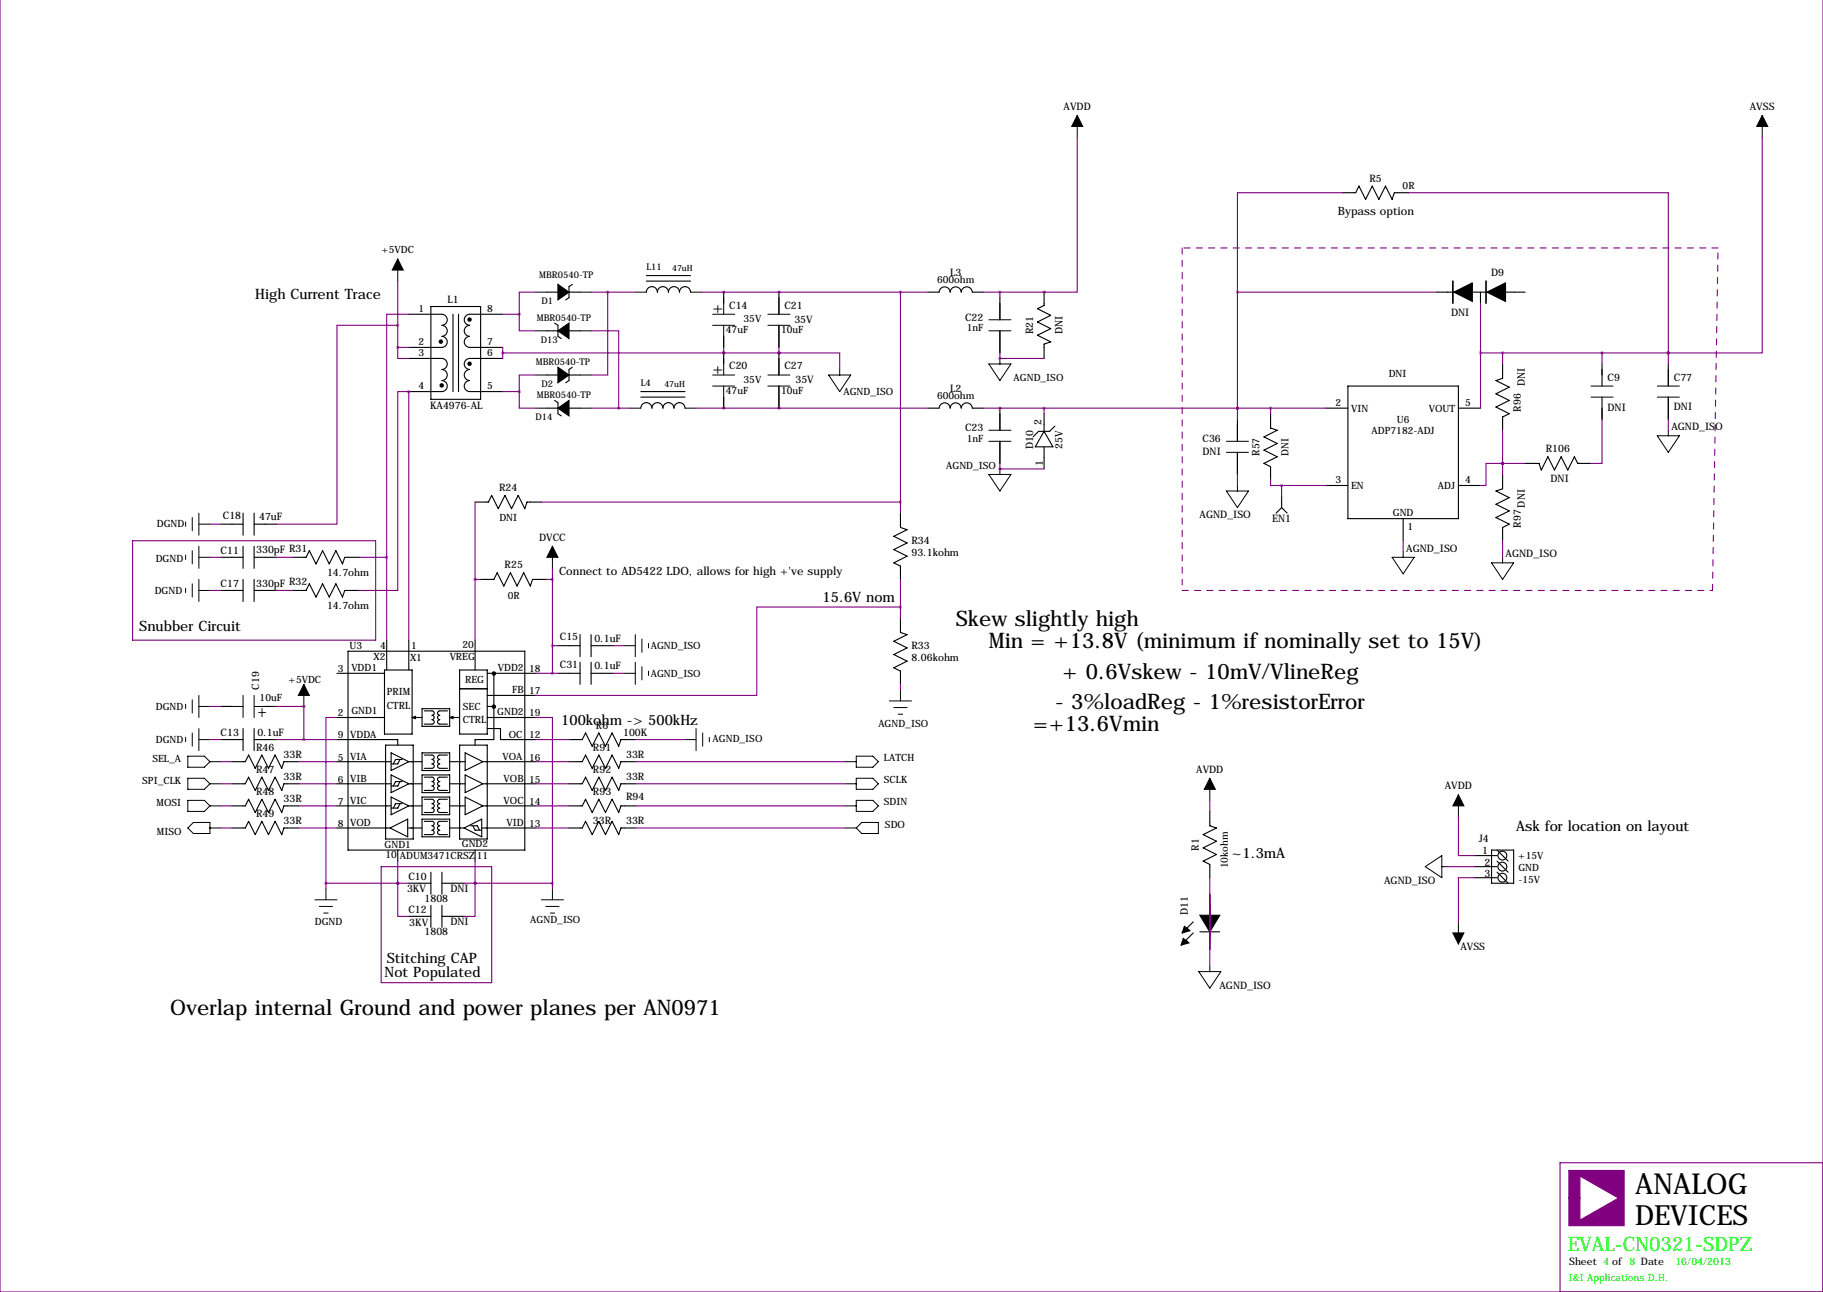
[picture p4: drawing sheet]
<svg xmlns="http://www.w3.org/2000/svg" width="419mm" height="297mm" viewBox="0 0 419 297" stroke-linecap="round" stroke-linejoin="round" font-family="sans-serif">
<g fill="none" stroke="#800080" stroke-width=".25">
<path d="M419.1 -.1v297.1h-419.1v-297.1M247.6 31.6v35.6h-7.6M405.1 31.6v49.5h-21.6M308.6 44.3h-24.1v22.9M323.8 44.3h59.7v36.8M91.4 79.9v2.5h2.6M91.4 74.8h-13.9v45.7h-14M91.4 64.6v15.3M91.4 79.9h2.6M94 72.2h-5.1v55.9M115.6 79.9v2.5M115.6 72.2h3.8"/>
<path d="M119.4 72.2v3.9h3.8M123.2 67.2h-3.8v5M135.9 76.1h6.3v17.7M135.9 67.2h10.1M139.7 67.2v19h-3.8M161.3 67.2h52.1M166.4 67.2h.1M166.4 79.9v1.2M179.1 67.2h.1M179.1 79.9v1.2M207 67.2v50.8M226.1 67.2h13.9"/>
<path d="M229.9 67.2v1.2M240 67.2h.1M284.5 67.2h45.7M284.5 67.2v29.2M340.4 69.7v24.1M94 90h.1M94 90h-2.6v45.7h-8.9M94 90v57.2M115.6 81.1h63.5M115.6 90h3.8M119.4 90v3.8h3.8M123.2 86.2h-3.8v3.8"/>
<path d="M135.9 93.8h8.9M160 93.8h53.4M166.4 81.1h.1M166.4 93.8h.1M179.1 81.1h.1M179.1 93.8h.1M179.1 81.1h13.9v3.8M226.1 93.8h78.7M229.9 93.8h.1M229.9 82.4h.1M229.9 81.1v1.3M229.9 82.4h10.1"/>
<path d="M240 93.8v1.3M284.5 93.8h.1M292.1 93.8v1.3M340.4 81.1h43.1M345.4 81.1v2.6M345.4 98.9v10.2M368.3 96.4v10.1h-2.5M368.3 81.1v2.6M383.5 81.1h.1M383.5 81.1v2.6M383.5 96.4v2.5M109.2 115.4v31.8"/>
<path d="M124.5 115.4h82.5M229.9 107.8h.1M229.9 106.5v1.3M229.9 107.8h10.1M284.5 109.1v2.5M292.1 110.3v1.3h2.5M294.6 111.6h10.2M294.6 111.6v2.6M345.4 106.5h-3.8v5.1h-1.2M345.4 106.5h.1M345.4 106.5h5.1M30.5 124.3h55.9v22.9h-55.9z"/>
<path d="M48.3 128.1h2.5M48.3 135.7h2.5M48.3 120.5h2.5M63.5 128.1h3.8M63.5 135.7h3.8M82.5 128.1h6.4M88.9 128.1v19.1M109.2 133.2h1.3M125.7 133.2h1.3M127 130.7v24.1M207 139.6h-33v20.3h-50.8M207 133.2v8.9"/>
<path d="M322.6 124.3v2.6M345.4 124.3v3.8M123.2 154.8h5.1M127 148.4h1.3M141 154.8h2.5M141 148.4h2.5M207 157.3v1.3M48.3 170h2.5M48.3 162.4h2.5M50.8 175.1h2.5M63.5 170h14M63.5 162.4h6.3"/>
<path d="M68.6 175.1h8.9M69.8 162.4h.1M69.8 162.4v7.6M77.5 165h-2.6v38.1M123.2 165h3.8v38.1M123.2 170h7.6M123.2 175.1h7.6M146 170h11.5M146 175.1h48.3M50.8 180.2h2.5M50.8 185.3h2.5M50.8 190.4h2.5"/>
<path d="M68.6 180.2h8.9M68.6 185.3h8.9M68.6 190.4h8.9M87.6 199.2h25.4v26.7h-25.4zM91.4 198v5.1M109.2 198v5.1M123.2 180.2h7.6M123.2 185.3h7.6M123.2 190.4h7.6M146 180.2h48.3M146 185.3h48.3M146 190.4h48.3"/>
<path d="M278.1 184v2.5M332.7 199.2h6.4M335.3 187.8v8.9h3.8M74.9 203.1v1.2M74.9 203.1h19.1M91.4 203.1h.1M91.4 203.1v7.6h2.6M106.7 203.1h20.3M109.2 203.1v7.6h-2.5M109.2 203.1h.1M127 203.1v1.2M278.1 201.8v20.3"/>
<path d="M339.1 201.8h-3.8v10.1M419.1 267.3h-60.5v29.7"/>
</g>
<path d="M360.7 269.1h12.7v12.7h-12.7v-6.4h2.5v5.1l8.9-5.1-8.9-5v5h-2.5z" fill="#800080" stroke="#800080" stroke-width=".25"/>
<path d="M271.8 57v77.5M395 57h-123.2M271.8 135.7h121.9M393.7 135.7l1.3-78.7" fill="none" stroke="#800080" stroke-width=".25" stroke-dasharray="1.4 1.4"/>
<g fill="none" stroke="#000" stroke-width=".25">
<path d="M308.6 44.3h3.1l.7-1.5 1.5 3 1.6-3 1.5 3 1.5-3 1.5 3 .5-1.5h3.3M94 72.2l7.6 .1a1.27 1.27 0 0 1 1.2 1.2 1.27 1.27 0 0 1-1.2 1.3 1.27 1.27 0 0 1 1.2 1.3 1.27 1.27 0 0 1-1.2 1.2 1.27 1.27 0 0 1 1.2 1.3 1.27 1.27 0 0 1-1.2 1.3h-7.6M99.1 70.5h11.4v21.3h-11.4zM104.1 72.2v17.8M105.4 72.2v17.8M115.6 72.2h-7.7a1.27 1.27 0 0 0-1.2 1.3 1.27 1.27 0 0 0 1.2 1.3 1.27 1.27 0 0 0-1.2 1.3 1.27 1.27 0 0 0 1.2 1.2 1.27 1.27 0 0 0-1.2 1.3 1.27 1.27 0 0 0 1.2 1.3h7.7M125.7 67.2h2.6M125.7 76.1h2.6M127.5 74.3l.8 .5v2.5l.7 .5M130.8 67.2h2.5M130.8 76.1h2.5M131.6 65.4l-.8 .5v2.5l-.8 .5"/>
<path d="M148.6 67.2a1.27 1.27 0 0 1 1.3-1.3 1.27 1.27 0 0 1 1.2 1.3 1.27 1.27 0 0 1 1.3-1.3 1.27 1.27 0 0 1 1.3 1.3 1.27 1.27 0 0 1 1.2-1.3 1.27 1.27 0 0 1 1.3 1.3 1.27 1.27 0 0 1 1.3-1.3 1.27 1.27 0 0 1 1.2 1.3M148.6 63.4h10.1M148.6 64.6h10.1M166.4 67.2v2.5M166.4 77.3v2.6M179.1 67.2v5M179.1 74.8v5.1M213.4 67.2h2.5M215.9 67.2a1.27 1.27 0 0 1 1.3-1.3 1.27 1.27 0 0 1 1.2 1.3M218.4 67.2a1.27 1.27 0 0 1 1.3-1.3 1.27 1.27 0 0 1 1.3 1.3M221 67.2a1.27 1.27 0 0 1 1.3-1.3 1.27 1.27 0 0 1 1.2 1.3h2.6M229.9 68.4v5.1"/>
<path d="M229.9 76.1v5M240 67.2v3l-1.5 .8 3.1 1.5-3.1 1.5 3.1 1.6-3.1 1.5 3.1 1.5-1.6 .5v3.3M330.2 67.2h11.8M340.4 67.2v2.5M346 67.2h4.6M94 82.4h7.6a1.27 1.27 0 0 1 1.2 1.3 1.27 1.27 0 0 1-1.2 1.2 1.27 1.27 0 0 1 1.2 1.3 1.27 1.27 0 0 1-1.2 1.3 1.27 1.27 0 0 1 1.2 1.3 1.27 1.27 0 0 1-1.2 1.2h-7.6M115.6 82.4h-7.7a1.27 1.27 0 0 0-1.2 1.3 1.27 1.27 0 0 0 1.2 1.2 1.27 1.27 0 0 0-1.2 1.3 1.27 1.27 0 0 0 1.2 1.3 1.27 1.27 0 0 0-1.2 1.3 1.27 1.27 0 0 0 1.2 1.2h7.7M125.7 86.2h2.6M125.7 93.8h2.6M127.5 92.1l.8 .5v2.5l.7 .5M130.8 86.2h2.5M130.8 93.8h2.5"/>
<path d="M131.6 84.4l-.8 .5v2.6l-.8 .5M147.3 93.8a1.27 1.27 0 0 1 1.3-1.2 1.27 1.27 0 0 1 1.3 1.2 1.27 1.27 0 0 1 1.2-1.2 1.27 1.27 0 0 1 1.3 1.2 1.27 1.27 0 0 1 1.3-1.2 1.27 1.27 0 0 1 1.2 1.2 1.27 1.27 0 0 1 1.3-1.2 1.27 1.27 0 0 1 1.3 1.2M147.3 90h10.2M147.3 91.3h10.2M166.4 81.1v2.6M166.4 91.3v2.5M179.1 81.1v5.1M179.1 88.8v5M213.4 93.8h2.5M215.9 93.8a1.27 1.27 0 0 1 1.3-1.2 1.27 1.27 0 0 1 1.2 1.2M218.4 93.8a1.27 1.27 0 0 1 1.3-1.2 1.27 1.27 0 0 1 1.3 1.2M221 93.8a1.27 1.27 0 0 1 1.3-1.2 1.27 1.27 0 0 1 1.2 1.2h2.6"/>
<path d="M229.9 93.8v5.1M240 95.1v4.1M240 99.2l2.1 3.5h-4.1zM242.5 98l-1.2 1.2h-2.5l-1.3 1.2M284.5 96.4v5.1M292.1 95.1v3.3l1.5 .5-3 1.5 3 1.6-3 1.5 3 1.5-3 1.5 1.5 .8v3M304.8 93.8h5.1M309.9 88.8h25.4v30.4h-25.4zM335.3 93.8h5.1M345.4 83.7v3.3l-1.5 .5 3.1 1.5-3.1 1.5 3.1 1.6-3.1 1.5 3.1 1.5-1.6 .8v3M368.3 83.7v5.1M368.3 91.3v5.1"/>
<path d="M383.5 83.7v5.1M383.5 91.3v5.1M55.9 118v5M58.4 118v5M109.2 115.4h3.1l.7-1.5 1.6 3.1 1.5-3.1 1.5 3.1 1.5-3.1 1.5 3.1 .6-1.6h3.3M207 118v3.3l1.5 .5-3 1.5 3 1.5-3 1.6 3 1.5-3 1.5 1.5 .8v3M229.9 101.5v5M240 102.7v5.1M284.5 104v5.1M294.6 116.7l-1.2 1.3M294.6 116.7l1.3 1.3M294.6 114.2v2.5"/>
<path d="M304.8 111.6h5.1M322.6 119.2v5.1M335.3 111.6h5.1M345.4 109.1v3.3l-1.5 .5 3.1 1.5-3.1 1.5 3.1 1.6-3.1 1.5 3.1 1.5-1.6 .8v3M350.5 106.5h3.3l.5 1.6 1.6-3.1 1.5 3.1 1.5-3.1 1.5 3.1 1.5-3.1 .8 1.5h3.1M50.8 135.7h5.1M50.8 128.1h5.1M50.8 120.5h5.1M55.9 125.6v5.1M55.9 133.2v5.1M58.4 125.6v5.1M58.4 133.2v5.1"/>
<path d="M58.4 135.7h5.1M58.4 128.1h5.1M58.4 120.5h5.1M67.3 135.7h3.1l.7-1.5 1.5 3.1 1.6-3.1 1.5 3.1 1.5-3.1 1.5 3.1 .5-1.6h3.3M67.3 128.1h3.1l.7-1.5 1.5 3.1 1.6-3.1 1.5 3.1 1.5-3.1 1.5 3.1 .5-1.6h3.3M110.5 133.2h3l.8-1.5 1.5 3 1.5-3 1.6 3 1.5-3 1.5 3 .5-1.5h3.3M77.5 154.8h10.9M80 149.7h40.6v45.7h-40.6zM88.4 154h6.3v14.8h-6.3zM88.9 147.2v6.8M94 147.2v6.8M105.7 154h6.3v14.8h-6.3z"/>
<path d="M105.7 158.4h6.3M109.2 147.2v6.8M112 154.8h11.2M112 159.9h11.2M113.5 154.8v15.2h-4.3v1.3M128.3 154.8h5M128.3 148.4h5M133.3 145.9v5.1M133.3 152.3v5M135.9 154.8h5.1M135.9 145.9v5.1M135.9 152.3v5"/>
<path d="M135.9 148.4h5.1M207 142.1v3.3l1.5 .5-3 1.5 3 1.6-3 1.5 3 1.5-3 1.5 1.5 .8v3M50.8 170h5.1M50.8 162.4h2.5M53.3 175.1h3.1l.7-1.5 1.6 3 1.5-3 1.5 3 1.5-3 1.6 3 .5-1.5h3.3M55.9 167.5v5.1M58.4 170h5.1M58.4 167.5v5.1M61 162.4h2.5M77.5 175.1h12.4M77.5 170h13.9v1.3M77.5 165h10.9"/>
<path d="M88.6 171.3h6.4v21.6h-6.4zM89.9 173.1l4.1 2-4.1 2.1zM89.9 178.2l4.1 2-4.1 2zM91.9 174.6l-.5 1h-1.5M91.9 179.7l-.5 1h-1.5M92.5 174.6h-1.6l-.5 1M92.5 179.7h-1.6l-.5 1M94 175.1h3M94.7 165h2.3M97 162.9h6.4v4.1h-6.4zM97 173.1h6.4v4.1h-6.4zM97 178.2h6.4v4h-6.4z"/>
<path d="M97.5 178.7h1.8a.51 .51 0 0 1 .5 .5 .51 .51 0 0 1-.5 .5 .51 .51 0 0 1 .5 .5 .51 .51 0 0 1-.5 .5 .51 .51 0 0 1 .5 .5 .51 .51 0 0 1-.5 .5h-1.8M97.5 173.6h1.8a.51 .51 0 0 1 .5 .5 .51 .51 0 0 1-.5 .5 .51 .51 0 0 1 .5 .5 .51 .51 0 0 1-.5 .5 .51 .51 0 0 1 .5 .5 .51 .51 0 0 1-.5 .5h-1.8M97.5 163.4h1.8a.51 .51 0 0 1 .5 .5 .51 .51 0 0 1-.5 .6 .51 .51 0 0 1 .5 .5 .51 .51 0 0 1-.5 .5 .51 .51 0 0 1 .5 .5 .51 .51 0 0 1-.5 .5h-1.8M102.9 178.7h-1.8a.51 .51 0 0 0-.5 .5 .51 .51 0 0 0 .5 .5 .51 .51 0 0 0-.5 .5 .51 .51 0 0 0 .5 .5 .51 .51 0 0 0-.5 .5 .51 .51 0 0 0 .5 .5h1.8M102.9 173.6h-1.8a.51 .51 0 0 0-.5 .5 .51 .51 0 0 0 .5 .5 .51 .51 0 0 0-.5 .5 .51 .51 0 0 0 .5 .5 .51 .51 0 0 0-.5 .5 .51 .51 0 0 0 .5 .5h1.8M102.9 163.4h-1.8a.51 .51 0 0 0-.5 .5 .51 .51 0 0 0 .5 .6 .51 .51 0 0 0-.5 .5 .51 .51 0 0 0 .5 .5 .51 .51 0 0 0-.5 .5 .51 .51 0 0 0 .5 .5h1.8M103.4 175.1h3.5M103.4 165h2.3M105.7 171.3h6.3v21.6h-6.3zM106.9 173.1l4.1 2-4.1 2.1zM106.9 178.2l4.1 2-4.1 2zM111 175.1h12.2"/>
<path d="M112 167.5h3.1v2.5h8.1M112 165h11.2M112 162.4h1.5M130.8 175.1h3.1l.7-1.5 1.5 3 1.6-3 1.5 3 1.5-3 1.5 3 .5-1.5h3.3M130.8 170h3.1l.7-1.5 1.5 3.1 1.6-3.1 1.5 3.1 1.5-3.1 1.5 3.1 .5-1.6h3.3M53.3 180.2h3.1l.7-1.5 1.6 3 1.5-3 1.5 3 1.5-3 1.6 3 .5-1.5h3.3M53.3 185.3h3.1l.7-1.5 1.6 3 1.5-3 1.5 3 1.5-3 1.6 3 .5-1.5h3.3M53.3 190.4h3.1l.7-1.6 1.6 3.1 1.5-3.1 1.5 3.1 1.5-3.1 1.6 3.1 .5-1.5h3.3M77.5 180.2h12.4M77.5 185.3h12.4M77.5 190.4h12.2M89.7 190.4l4-2.1v4.1z"/>
<path d="M89.9 183.2l4.1 2.1-4.1 2zM91.4 195.4v2.6M91.9 184.8l-.5 1h-1.5M92.5 184.8h-1.6l-.5 1M93.7 190.4h3.3M94 180.2h3M94 185.3h3M97 183.2h6.4v4.1h-6.4zM97 188.3h6.4v4.1h-6.4zM97.5 188.8h1.8a.51 .51 0 0 1 .5 .5 .51 .51 0 0 1-.5 .6 .51 .51 0 0 1 .5 .5 .51 .51 0 0 1-.5 .5 .51 .51 0 0 1 .5 .5 .51 .51 0 0 1-.5 .5h-1.8M97.5 183.8h1.8a.51 .51 0 0 1 .5 .5 .51 .51 0 0 1-.5 .5 .51 .51 0 0 1 .5 .5 .51 .51 0 0 1-.5 .5 .51 .51 0 0 1 .5 .5 .51 .51 0 0 1-.5 .5h-1.8M102.9 188.8h-1.8a.51 .51 0 0 0-.5 .5 .51 .51 0 0 0 .5 .6 .51 .51 0 0 0-.5 .5 .51 .51 0 0 0 .5 .5 .51 .51 0 0 0-.5 .5 .51 .51 0 0 0 .5 .5h1.8"/>
<path d="M102.9 183.8h-1.8a.51 .51 0 0 0-.5 .5 .51 .51 0 0 0 .5 .5 .51 .51 0 0 0-.5 .5 .51 .51 0 0 0 .5 .5 .51 .51 0 0 0-.5 .5 .51 .51 0 0 0 .5 .5h1.8M103.4 180.2h3.5M103.4 185.3h3.5M103.4 190.4h3.3M106.7 190.4l4-2.1v4.1zM106.9 183.2l4.1 2.1-4.1 2zM108.2 189.9h1.5l.5 1M108.7 189.9l.5 1h1.5M109.2 195.4v2.6M110.7 190.4h12.5M111 180.2h12.2M111 185.3h12.2"/>
<path d="M130.8 180.2h3.1l.7-1.5 1.5 3 1.6-3 1.5 3 1.5-3 1.5 3 .5-1.5h3.3M130.8 185.3h3.1l.7-1.5 1.5 3 1.6-3 1.5 3 1.5-3 1.5 3 .5-1.5h3.3M130.8 190.4h3.1l.7-1.6 1.5 3.1 1.6-3.1 1.5 3.1 1.5-3.1 1.5 3.1 .5-1.5h3.3M278.1 186.5v3.4l1.6 .5-3.1 1.5 3.1 1.5-3.1 1.5 3.1 1.6-3.1 1.5 1.5 .7v3.1M339.1 196.7h5.1M339.1 199.2h5.1M342.9 195.4h5.1v7.7h-5.1zM344.2 195.4l2.5 2.6M344.2 198l2.5 2.5M94 203.1h5.1M94 210.7h5.1M99.1 200.5v5.1"/>
<path d="M99.1 208.1v5.1M101.6 203.1h5.1M101.6 200.5v5.1M101.6 208.1v5.1M101.6 210.7h5.1M274.3 211.9l-2.5 2.6M274.3 214.5l-2.5 2.5M275.8 214.2h4.6M278.1 205.6v12.7M339.1 201.8h5.1M344.2 200.5l2.5 2.6"/>
<circle cx="345.4" cy="196.7" r="1.02"/>
<circle cx="345.4" cy="199.2" r="1.02"/>
<circle cx="345.4" cy="201.8" r="1.02"/>
</g>
<path d="M128.3 76.1l2.5-1.8v3.5zM128.3 65.4l2.5 1.8-2.5 1.7zM128.3 93.8l2.5-1.7v3.5zM128.3 84.4l2.5 1.8-2.5 1.8zM94.7 165l.8-.3v.5zM103.4 165l.7-.3v.5zM272 215.8l1.3 1-1.8 .5zM272.3 213l1.3 1-1.8 .5zM278.1 210.4h2.3l-2.3 3.8zM275.8 210.4h2.3v3.8z" fill="#000" stroke="#000" stroke-width=".25"/>
<g fill="none" stroke="#000" stroke-width=".51">
<circle cx="101.3" cy="78.5" r=".25"/>
<circle cx="108" cy="73.5" r=".25"/>
<circle cx="101.5" cy="88.6" r=".25"/>
<circle cx="108" cy="83.6" r=".25"/>
<circle cx="113.5" cy="154.8" r=".25"/>
<circle cx="113.5" cy="162.5" r=".25"/>
</g>
<g fill="none" stroke="#000" stroke-width=".23">
<path d="M247.6 26.5v5.1M405.1 26.5v5.1M91.4 59.5v5.1M123.2 67.2h2.5M123.2 76.1h2.5M133.3 67.2h2.6M133.3 76.1h2.6M146 67.2h2.6M158.7 67.2h2.6M163.8 72.2h5.1M163.8 74.8h5.1M166.4 68.4v3.8"/>
<path d="M166.4 74.8v5.1M176.5 72.2h5.1M176.5 74.8h5.1M227.3 73.5h5.1M227.3 76.1h5.1M123.2 86.2h2.5M123.2 93.8h2.5M133.3 86.2h2.6M133.3 93.8h2.6M144.8 93.8h2.5M157.5 93.8h2.5M163.8 86.2h5.1"/>
<path d="M163.8 88.8h5.1M166.4 82.4v3.8M166.4 88.8v5M176.5 86.2h5.1M176.5 88.8h5.1M190.5 86.2h5.1l-2.6 3.8zM193 84.9v1.3M227.3 98.9h5.1M227.3 83.7h5.1l-2.5 3.8zM229.9 82.4v1.3M365.8 88.8h5M365.8 91.3h5"/>
<path d="M381 88.8h5.1M381 91.3h5.1M383.5 98.9v1.3M44.2 119v3M45.7 118v5M227.3 101.5h5.1M227.3 109.1h5.1l-2.5 3.8zM229.9 107.8v1.3M281.9 101.5h5.1M281.9 104h5.1M281.9 112.9h5.1l-2.5 3.8zM284.5 111.6v1.3"/>
<path d="M381 100.2h5.1l-2.6 3.8zM42.7 120v1M42.7 127.6v1M42.7 135.2v1.1M44.2 126.6v3.1M44.2 134.2v3.1M45.7 125.6v5.1M45.7 133.2v5.1M45.7 135.7h2.6M45.7 128.1h2.6M45.7 120.5h2.6M127 125.6v5.1"/>
<path d="M320 128.1h5.1l-2.5 3.8zM322.6 126.9v1.2M342.9 129.4h5.1l-2.6 3.8zM345.4 128.1v1.3M45.7 159.9v5.1M55.9 159.9v5.1M58.4 159.9v5.1M69.8 157.3v5.1M143.5 154.8h2.5M143.5 148.4h2.5M146 145.9v5.1M146 152.3v5"/>
<path d="M147.6 146.9v3.1M147.6 153.3v3M149.1 147.9v1.1M149.1 154.3v1M207 158.6v2.5M42.7 161.9v1M42.7 169.5v1M43.2 173.8h3.8l1.3 1.3-1.3 1.3h-3.8zM43.2 178.9h3.8l1.3 1.3-1.3 1.3h-3.8zM44.2 160.9v3M44.2 168.5v3.1M45.7 162.4h2.6"/>
<path d="M45.7 167.5v5.1M45.7 170h2.6M48.3 175.1h2.5M50.8 162.4h5.1M58.4 162.4h3.8M157.5 170h2.5M160 167.5v5.1M161.5 168.5v3.1M163.1 169.5v1M194.3 175.1h2.5M196.8 173.8h3.9l1.2 1.3-1.2 1.3h-3.9zM196.8 178.9h3.9l1.2 1.3-1.2 1.3h-3.9z"/>
<path d="M204.5 161.1h5M205.5 162.7h3M206.5 164.2h1M278.1 178.9v5.1M43.2 184h3.8l1.3 1.3-1.3 1.2h-3.8zM44.4 189.1h3.9v2.5h-3.9l-1.2-1.2zM48.3 180.2h2.5M48.3 185.3h2.5M48.3 190.4h2.5M194.3 180.2h2.5M194.3 185.3h2.5M194.3 190.4h2.5"/>
<path d="M196.8 184h3.9l1.2 1.3-1.2 1.2h-3.9zM198.1 189.1h3.8v2.5h-3.8l-1.3-1.2zM327.7 199.2l3.8-2.5v5.1zM331.5 199.2h1.2M335.3 182.7v5.1M72.4 206.9h5.1M73.4 208.4h3.1M74.4 209.9h1M74.9 204.3v2.6M124.5 206.9h5M125.5 208.4h3M126.5 209.9h1"/>
<path d="M127 204.3v2.6M335.3 211.9v5.1M275.6 223.4h5.1l-2.6 3.8zM278.1 222.1v1.3"/>
</g>
<path d="M334.4 67.2l4-2.1v4.1zM342 67.2l4-2.1v4.1z" fill="#000" stroke="#000" stroke-width=".38"/>
<path d="M334 64.6v5.1M341.6 64.6v5.1" fill="none" stroke="#000" stroke-width=".38"/>
<path d="M247.6 26.5l1.3 2.6h-2.5zM405.1 26.5l1.3 2.6h-2.5zM91.4 59.5l1.3 2.6h-2.5zM127 125.6l1.3 2.5h-2.6zM69.8 157.3l1.3 2.6h-2.5zM278.1 178.9l1.3 2.6h-2.5zM335.3 182.7l1.2 2.6h-2.5zM334 214.5h2.5l-1.2 2.5z" fill="#000" stroke="#000" stroke-width=".23"/>
<path d="M69.8 170a.05 .05 0 0 0 .1 0 .05 .05 0 0 0-.1 0zM69.8 162.4a.05 .05 0 0 0 .1 0 .05 .05 0 0 0-.1 0zM74.9 203.1a.05 .05 0 0 0 .1 0 .05 .05 0 0 0-.1 0zM91.4 203.1a.05 .05 0 0 0 .1 0 .05 .05 0 0 0-.1 0zM91.4 79.9a.05 .05 0 0 0 .1 0 .05 .05 0 0 0-.1 0zM91.4 74.8a.05 .05 0 0 0 .1 0 .05 .05 0 0 0-.1 0zM115.5 81.1a.05 .05 0 0 0 .1 0 .05 .05 0 0 0-.1 0zM166.3 67.2a.05 .05 0 0 0 .1 0 .05 .05 0 0 0-.1 0zM166.3 81.1a.05 .05 0 0 0 .1 0 .05 .05 0 0 0-.1 0zM166.3 81.1a.05 .05 0 0 0 .1 0 .05 .05 0 0 0-.1 0zM179 67.2a.05 .05 0 0 0 .1 0 .05 .05 0 0 0-.1 0zM179 81.1a.05 .05 0 0 0 .1 0 .05 .05 0 0 0-.1 0zM166.3 93.8a.05 .05 0 0 0 .1 0 .05 .05 0 0 0-.1 0zM179 93.8a.05 .05 0 0 0 .1 0 .05 .05 0 0 0-.1 0zM229.8 67.2a.05 .05 0 0 0 .1 0 .05 .05 0 0 0-.1 0zM179 81.1a.05 .05 0 0 0 .1 0 .05 .05 0 0 0-.1 0zM383.5 81.1a.05 .05 0 0 0 .1 0 .05 .05 0 0 0-.1 0zM345.4 81.1a.05 .05 0 0 0 .1 0 .05 .05 0 0 0-.1 0zM345.4 106.5a.05 .05 0 0 0 .1 0 .05 .05 0 0 0-.1 0zM345.4 106.5a.05 .05 0 0 0 .1 0 .05 .05 0 0 0-.1 0zM229.8 93.8a.05 .05 0 0 0 .1 0 .05 .05 0 0 0-.1 0zM383.5 81.1a.05 .05 0 0 0 .1 0 .05 .05 0 0 0-.1 0zM240 67.2a.05 .05 0 0 0 .1 0 .05 .05 0 0 0-.1 0zM229.8 82.4a.05 .05 0 0 0 .1 0 .05 .05 0 0 0-.1 0zM340.3 81.1a.05 .05 0 0 0 .1 0 .05 .05 0 0 0-.1 0zM240 93.8a.05 .05 0 0 0 .1 0 .05 .05 0 0 0-.1 0zM229.8 107.8a.05 .05 0 0 0 .1 0 .05 .05 0 0 0-.1 0zM91.4 203.1a.05 .05 0 0 0 .1 0 .05 .05 0 0 0-.1 0zM294.6 111.6a.05 .05 0 0 0 .1 0 .05 .05 0 0 0-.1 0zM142.2 93.8a.05 .05 0 0 0 .1 0 .05 .05 0 0 0-.1 0z" fill="#800080" stroke="#800080" stroke-width=".63"/>
<text font-size="6.6" x="375.9" y="274.4">ANALOG</text>
<text font-size="6.4" x="375.9" y="281.5">DEVICES</text>
<g font-size="4.9">
<text x="219.7" y="143.9">Skew slightly high</text>
<text x="227.3" y="149">Min = +13.8V (minimum if nominally set to 15V)</text>
<text x="244.3" y="156.1">+ 0.6Vskew - 10mV/VlineReg</text>
<text x="242.6" y="162.9">- 3%loadReg - 1%resistorError</text>
<text x="237.5" y="168">=+13.6Vmin</text>
<text x="39.1" y="233.3">Overlap internal Ground and power planes per AN0971</text>
</g>
<text font-size="4.6" fill="#0f0" x="360.4" y="287.6">EVAL-CN0321-SDPZ</text>
<g font-size="3.6">
<text x="163.8" y="72">+</text>
<text x="163.8" y="86">+</text>
<text x="61.2" y="165" transform="rotate(-90 61.2 165)">+</text>
</g>
<g font-size="3.3">
<text x="58.7" y="68.7">High Current Trace</text>
<text x="189.1" y="138.3">15.6V nom</text>
<text x="32" y="145.1">Snubber Circuit</text>
<text x="129" y="166.7">100kohm -&gt; 500kHz</text>
<text x="348.5" y="191.1">Ask for location on layout</text>
<text x="283.2" y="197.2">~1.3mA</text>
<text x="88.9" y="221.3">Stitching CAP</text>
<text x="88.4" y="224.6">Not Populated</text>
</g>
<g font-size="2.6">
<text x="307.6" y="49.4">Bypass option</text>
<text x="128.5" y="132.2">Connect to AD5422 LDO, allows for high +'ve supply</text>
</g>
<g font-size="2.4">
<text x="244.5" y="25.3">AVDD</text>
<text x="402.3" y="25.3">AVSS</text>
<text x="314.8" y="41.8">R5</text>
<text x="218.4" y="63.4">L3</text>
<text x="342.8" y="63.4">D9</text>
<text x="102.8" y="69.7">L1</text>
<text x="167.6" y="71">C14</text>
<text x="180.3" y="71">C21</text>
<text x="182.6" y="74.2">35V</text>
<text x="221.8" y="73.8">C22</text>
<text x="237.5" y="76.9" transform="rotate(-90 237.5 76.9)">R21</text>
<text x="244.2" y="76.9" transform="rotate(-90 244.2 76.9)">DNI</text>
<text x="333.6" y="72.6">DNI</text>
<text x="167.6" y="84.9">C20</text>
<text x="180.3" y="84.9">C27</text>
<text x="182.9" y="88.1">35V</text>
<text x="350.5" y="88.8" transform="rotate(-90 350.5 88.8)">DNI</text>
<text x="369.6" y="87.5">C9</text>
<text x="384.8" y="87.5">C77</text>
<text x="98.9" y="94">KA4976-AL</text>
<text x="218.4" y="90">L2</text>
<text x="349.6" y="94.7" transform="rotate(-90 349.6 94.7)">R96</text>
<text x="369.6" y="94.5">DNI</text>
<text x="384.8" y="94.2">DNI</text>
<text x="221.8" y="99.2">C23</text>
<text x="239.4" y="97.6" transform="rotate(-90 239.4 97.6)">2</text>
<text x="276.5" y="101.7">C36</text>
<text x="384.2" y="98.9">AGND_ISO</text>
<text x="237.5" y="103.3" transform="rotate(-90 237.5 103.3)">D10</text>
<text x="239.7" y="107.2" transform="rotate(-90 239.7 107.2)">1</text>
<text x="244.2" y="103.1" transform="rotate(-90 244.2 103.1)">25V</text>
<text x="276.5" y="104.6">DNI</text>
<text x="289.6" y="104.8" transform="rotate(-90 289.6 104.8)">R57</text>
<text x="355.4" y="104">R106</text>
<text x="114.7" y="112.9">R24</text>
<text x="356.5" y="110.7">DNI</text>
<text x="51.2" y="119.2">C18</text>
<text x="59.6" y="119.6">47uF</text>
<text x="275.8" y="119">AGND_ISO</text>
<text x="350.5" y="116.7" transform="rotate(-90 350.5 116.7)">DNI</text>
<text x="123.9" y="124.3">DVCC</text>
<text x="209.5" y="125.1">R34</text>
<text x="292.5" y="120.1">EN1</text>
<text x="349.6" y="121.3" transform="rotate(-90 349.6 121.3)">R97</text>
<text x="50.7" y="127.4">C11</text>
<text x="58.9" y="127.3">330pF R31</text>
<text x="116" y="130.7">R25</text>
<text x="209.5" y="127.8">93.1kohm</text>
<text x="323.3" y="126.9">AGND_ISO</text>
<text x="346.1" y="128.1">AGND_ISO</text>
<text x="50.7" y="135">C17</text>
<text x="58.9" y="134.9">330pF R32</text>
<text x="75.2" y="132.3">14.7ohm</text>
<text x="75.2" y="140">14.7ohm</text>
<text x="128.7" y="147.2">C15</text>
<text x="136.6" y="147.6">0.1uF</text>
<text x="209.5" y="149.2">R33</text>
<text x="128.7" y="153.5">C31</text>
<text x="136.6" y="153.9">0.1uF</text>
<text x="209.5" y="151.9">8.06kohm</text>
<text x="59.6" y="158.6" transform="rotate(-90 59.6 158.6)">C19</text>
<text x="137" y="167.5">R6</text>
<text x="50.7" y="169.3">C13</text>
<text x="58.9" y="172.6">R46</text>
<text x="59.2" y="169.2">0.1uF</text>
<text x="136.3" y="172.6">R91</text>
<text x="143.3" y="169.2">100K</text>
<text x="58.9" y="177.7">R47</text>
<text x="65.2" y="174.2">33R</text>
<text x="65.2" y="179.3">33R</text>
<text x="136.3" y="177.7">R92</text>
<text x="143.9" y="174.2">33R</text>
<text x="143.9" y="179.3">33R</text>
<text x="275" y="177.7">AVDD</text>
<text x="58.9" y="182.7">R48</text>
<text x="65.2" y="184.4">33R</text>
<text x="136.3" y="182.7">R93</text>
<text x="143.9" y="184">R94</text>
<text x="332.2" y="181.5">AVDD</text>
<text x="58.9" y="187.8">R49</text>
<text x="65.2" y="189.5">33R</text>
<text x="136.3" y="189.5">33R</text>
<text x="143.9" y="189.5">33R</text>
<text x="275.6" y="195.6" transform="rotate(-90 275.6 195.6)">R1</text>
<text x="340" y="193.7">J4</text>
<text x="340.8" y="196.5">1</text>
<text x="93.9" y="202.3">C10</text>
<text x="318.2" y="203.3">AGND_ISO</text>
<text x="341.3" y="199">2</text>
<text x="341.3" y="201.5">3</text>
<text x="93.6" y="205">3KV</text>
<text x="93.9" y="209.9">C12</text>
<text x="97.6" y="207.3">1808</text>
<text x="103.6" y="205">DNI</text>
<text x="94.1" y="212.8">3KV</text>
<text x="97.6" y="214.9">1808</text>
<text x="103.6" y="212.6">DNI</text>
<text x="273" y="210.3" transform="rotate(-90 273 210.3)">D11</text>
<text x="335.7" y="218.3">AVSS</text>
<text x="280.3" y="227.4">AGND_ISO</text>
<text x="360.7" y="290.9">Sheet 4 of</text>
</g>
<g font-size="2.4" fill="#0f0">
<text x="374.6" y="290.9">8 Date</text>
<text x="385.2" y="290.9">16/04/2013</text>
</g>
<g font-size="2.3">
<text x="322.5" y="43.4">0R</text>
<text x="87.7" y="58.3">+5VDC</text>
<text x="215.4" y="65">600ohm</text>
<text x="96.2" y="71.7">1</text>
<text x="112" y="71.7">8</text>
<text x="166.9" y="76.7">47uF</text>
<text x="170.9" y="74.1">35V</text>
<text x="179.6" y="76.7">10uF</text>
<text x="222.2" y="76.1">1nF</text>
<text x="96.2" y="79.4">2</text>
<text x="96.2" y="81.9">3</text>
<text x="112" y="81.9">6</text>
<text x="112" y="79.4">7</text>
<text x="96.2" y="89.5">4</text>
<text x="112" y="89.5">5</text>
<text x="170.9" y="88.1">35V</text>
<text x="233" y="87.5">AGND_ISO</text>
<text x="319.3" y="86.6">DNI</text>
<text x="166.9" y="90.6">47uF</text>
<text x="179.6" y="90.6">10uF</text>
<text x="193.9" y="90.8">AGND_ISO</text>
<text x="215.4" y="91.6">600ohm</text>
<text x="307" y="93.3">2</text>
<text x="310.6" y="94.6">VIN</text>
<text x="328.5" y="94.6">VOUT</text>
<text x="336.8" y="93.3">5</text>
<text x="222.2" y="101.5">1nF</text>
<text x="315.3" y="99.7">ADP7182-ADJ</text>
<text x="321.1" y="97.2">U6</text>
<text x="217.5" y="107.8">AGND_ISO</text>
<text x="296.3" y="104.8" transform="rotate(-90 296.3 104.8)">DNI</text>
<text x="307" y="111.1">3</text>
<text x="310.6" y="112.4">EN</text>
<text x="330.6" y="112.4">ADJ</text>
<text x="336.8" y="111.1">4</text>
<text x="114.8" y="119.8">DNI</text>
<text x="320.2" y="118.5">GND</text>
<text x="36.1" y="121.1">DGND</text>
<text x="323.6" y="121.9">1</text>
<text x="35.8" y="129.1">DGND</text>
<text x="35.6" y="136.5">DGND</text>
<text x="116.7" y="137.6">0R</text>
<text x="80.3" y="149.2">U3</text>
<text x="87.4" y="149.2">4</text>
<text x="94.5" y="149.2">1</text>
<text x="106.3" y="149">20</text>
<text x="149.6" y="149.3">AGND_ISO</text>
<text x="77.7" y="154.5">3</text>
<text x="80.8" y="154.3">VDD1</text>
<text x="85.9" y="151.8">X2</text>
<text x="94.3" y="152">X1</text>
<text x="103.4" y="151.8">VREG</text>
<text x="114.5" y="154.3">VDD2</text>
<text x="121.7" y="154.5">18</text>
<text x="149.6" y="155.6">AGND_ISO</text>
<text x="59.7" y="161.1">10uF</text>
<text x="66.3" y="157.1">+5VDC</text>
<text x="88.9" y="159.9">PRIM</text>
<text x="106.9" y="157.1">REG</text>
<text x="117.8" y="159.4">FB</text>
<text x="121.7" y="159.6">17</text>
<text x="35.8" y="163.3">DGND</text>
<text x="77.7" y="164.7">2</text>
<text x="80.8" y="164.2">GND1</text>
<text x="88.9" y="162.9">CTRL</text>
<text x="106.4" y="166.2">CTRL</text>
<text x="106.4" y="163.2">SEC</text>
<text x="114.3" y="164.5">GND2</text>
<text x="121.7" y="164.7">19</text>
<text x="201.9" y="167.2">AGND_ISO</text>
<text x="35.8" y="170.9">DGND</text>
<text x="77.7" y="169.8">9</text>
<text x="80.5" y="169.6">VDDA</text>
<text x="117" y="169.6">OC</text>
<text x="121.7" y="169.8">12</text>
<text x="163.8" y="170.6">AGND_ISO</text>
<text x="35.1" y="175.1">SEL_A</text>
<text x="77.7" y="174.9">5</text>
<text x="77.7" y="179.9">6</text>
<text x="80.5" y="174.7">VIA</text>
<text x="80.5" y="179.7">VIB</text>
<text x="115.5" y="174.7">VOA</text>
<text x="115.8" y="179.7">VOB</text>
<text x="121.7" y="179.9">15</text>
<text x="121.7" y="174.9">16</text>
<text x="203.2" y="174.9">LATCH</text>
<text x="203.2" y="179.9">SCLK</text>
<text x="32.7" y="180.2">SPI_CLK</text>
<text x="36" y="185.3">MOSI</text>
<text x="77.7" y="185">7</text>
<text x="80.5" y="184.8">VIC</text>
<text x="115.8" y="184.8">VOC</text>
<text x="121.7" y="185">14</text>
<text x="203.2" y="185">SDIN</text>
<text x="36.1" y="191.9">MISO</text>
<text x="77.7" y="190.1">8</text>
<text x="80.5" y="189.9">VOD</text>
<text x="116.4" y="189.9">VID</text>
<text x="121.7" y="190.1">13</text>
<text x="203.5" y="190.4">SDO</text>
<text x="88.4" y="195">GND1</text>
<text x="88.6" y="197.3">10</text>
<text x="92" y="197.6">ADUM3471CRSZ</text>
<text x="106.2" y="194.7">GND2</text>
<text x="109.6" y="197.6">11</text>
<text x="349" y="197.5">+15V</text>
<text x="282.3" y="199.7" transform="rotate(-90 282.3 199.7)">10kohm</text>
<text x="349.1" y="203.1">-15V</text>
<text x="349.1" y="200.3">GND</text>
<text x="72.4" y="212.7">DGND</text>
<text x="121.9" y="212.2">AGND_ISO</text>
</g>
<text font-size="2.3" fill="#0f0" x="360.7" y="294.5">I&amp;I Applications D.H.</text>
<g font-size="2.1">
<text x="124" y="63.8">MBR0540-TP</text>
<text x="148.6" y="62.1">L11</text>
<text x="124.5" y="69.9">D1</text>
<text x="123.4" y="73.7">MBR0540-TP</text>
<text x="123.2" y="83.9">MBR0540-TP</text>
<text x="124.4" y="78.8">D13</text>
<text x="124.5" y="89">D2</text>
<text x="147.3" y="88.8">L4</text>
<text x="123.4" y="91.5">MBR0540-TP</text>
<text x="123.1" y="96.6">D14</text>
</g>
<g font-size="2">
<text x="154.5" y="62.2">47uH</text>
<text x="152.7" y="88.9">47uH</text>
</g>
</svg>
